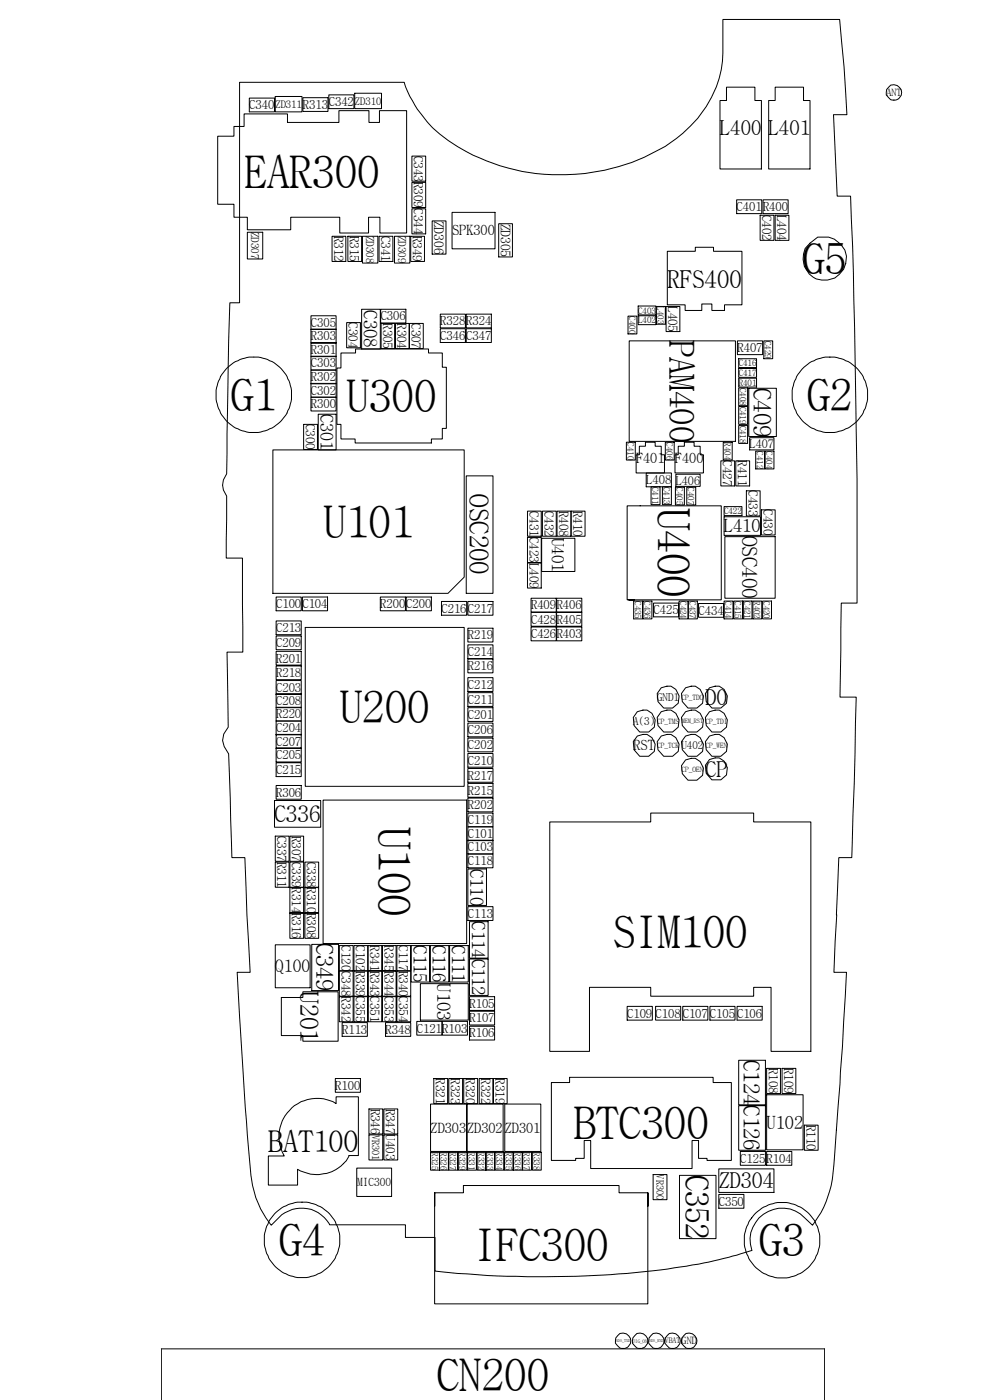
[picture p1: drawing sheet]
<svg xmlns="http://www.w3.org/2000/svg" width="297mm" height="420mm" viewBox="0 0 297 420" stroke-linecap="round" stroke-linejoin="round" font-family="sans-serif">
<g fill="none" stroke="#000" stroke-width=".3">
<path d="M71.9 24.7h49.4a37.1 37.1 0 0 0 18.6 20.8 61.7 61.7 0 0 0 59.7-1.6 36 36 0 0 0 16.8-23l.5-5.1v-10h35a431.6 431.6 0 0 1 2.2 28.6h-4l1.1 24.5h4l.2 6.9a2505.9 2505.9 0 0 1 1.6 70.9l.2 44.3h-4.8l-.4 28.2h4.9l-1.3 48.2h-3.9l-1.5 34.4h3.8l-1.2 22.3-2.6 35.4a31.1 31.1 0 0 1-6.4 18.2l-2.5-2.3a9.5 9.5 0 0 0-11.7-1.3 9.5 9.5 0 0 0-4 11.2 141 141 0 0 1-31.6 6.3 298.5 298.5 0 0 1-50.8 .9l-12.7-1v-10.1h-8.9v-3.8h-22.7a9.5 9.5 0 0 0-14.4-3l-3.1 3.1a27.7 27.7 0 0 1-6.1-15l-.4-4a1308.2 1308.2 0 0 1-3.7-56.9h3.9l-1-17.3-.6-17.1h-3.9l-1-31.1a5.5 5.5 0 0 1-.1-8.1l-.4-22.5h4.8l-.2-28.2h-4.8l.1-18.6a5.2 5.2 0 0 1 0-6.7l1-51.3h2.9zM74.8 29.4h7.6v4.2h-7.6zM82.6 29h8v4.6h-8zM90.9 29.3h7.5v4.1h-7.5zM98.7 28.5h7.5v4.1h-7.5zM106.4 28h8.1v4.6h-8.1zM218 26.2h8.5v4h2v20.5h-12.5v-20.5h2zM232.6 26.2h8.5v4h1.9v20.5h-12.4v-20.5h2zM266.6 26.2a2.27 2.27 0 0 1 2.5-.6 2.27 2.27 0 0 1 1.4 2.1 2.24 2.24 0 0 1-1.4 2.2 2.24 2.24 0 0 1-2.6-.7 2.08 2.08 0 0 1 .1-3zM65.3 40.9h4.9v-2.9h3v-3.8h13.1v2.5h15.4v-3.5h9v3.5h3.2v-3.5h8.1v36.7h-8v-4.7h-3.4v4.7h-8.7v-4.7h-14.7v3.8h-13v-3.8h-4v-3.9h-4.9zM123.6 46.8h4.1v7.6h-4.1zM123.6 54.7h4.1v7.6h-4.1z"/>
<path d="M221 60h7.6v4.1h-7.6zM228.9 60h7.6v4.1h-7.6zM74.2 69.7h4.6v8h-4.6zM99.6 70.9h4.2v7.6h-4.2zM104.4 70.9h4.1v7.6h-4.1zM108.8 70.9h4.6v8.1h-4.6zM113.7 70.9h4.2v7.6h-4.2zM118.4 70.9h4.6v8.1h-4.6zM123.2 70.9h4.2v7.6h-4.2zM123.6 62.7h4.1v7.5h-4.1zM129.7 66.3h4.1v10h-4.1zM135.6 63.7h12.9v11h-12.9z"/>
<path d="M149.6 67.1h4.2v10h-4.2zM200.2 75.4h8.4v-1.2h5.5v1.2h8.5v16.1h-5.2v1.7h-3.8v-2h-3v2h-5v-1.7h-5.4zM228.1 64.6h4.1v7.5h-4.1zM232.6 64.6h4.1v7.5h-4.1zM243 73l2.3-1.8a6.8 6.8 0 0 1 8.4 7.9 6.5 6.5 0 0 1-8.6 4.7 6.5 6.5 0 0 1-3.5-9.2zM93.3 94.8h7.5v4.1h-7.5zM93.3 98.8h7.5v4.1h-7.5zM104 96.8h4.1v7.6h-4.1zM108.5 92.8h5.6v11.9h-5.6zM114.2 92.8h7.6v4.1h-7.6zM114.3 97.1h4.2v7.5h-4.2zM118.6 97.1h4.1v7.5h-4.1z"/>
<path d="M122.9 97.1h4.1v7.5h-4.1zM132.1 98.7h7.5v4.1h-7.5zM132.1 94.3h7.5v4.1h-7.5zM139.9 98.7h7.5v4.1h-7.5zM139.9 94.3h7.5v4.1h-7.5zM188.4 94.9h2.7v5.3h-2.7zM191.5 91.8h5.3v2.7h-5.3zM191.5 94.8h5.3v2.6h-5.3zM196.9 92h2.7v5.3h-2.7zM199.9 92h4.1v7.5h-4.1zM93.3 115.1h7.5v4.1h-7.5zM93.3 106.9h7.5v4.2h-7.5z"/>
<path d="M93.3 119.2h7.5v4.1h-7.5zM93.3 102.9h7.5v4.1h-7.5zM93.3 111.1h7.5v4.1h-7.5zM102.3 105.9h4.4v-1.2h21.9v1.2h4.1v4.3h1.2v18.4h-1.2v3.1h-3.3v1.2h-22.8v-1.2h-4.3v-4.3h-1.2v-17h1.2zM188.8 102.3h31.9v30.2h-31.9zM221.3 102.3h7.5v4.1h-7.5zM221.6 116.4h2.7v5.4h-2.7zM221.6 107.7h5.4v2.6h-5.4zM221.6 110.6h5.4v2.6h-5.4zM221.6 113.5h5.4v2.7h-5.4zM224.7 116.5h8.2v14.5h-8.2zM229.2 102.3h2.6v5.4h-2.6z"/>
<path d="M81.9 135h57.4v38.2l-4.9 4.9h-52.5zM91.1 127.4h4.1v7.5h-4.1zM95.5 124.3h5.3v10.7h-5.3zM187.9 132.7h2.7v5.4h-2.7zM191.8 133.9h1.9v-1.2h2.9v1.2h1.8v2.6h1v5.4h-8.5v-5.4h.9zM199.6 132.7h2.7v5.4h-2.7zM203.5 133.9h1.8v-1.2h3v1.2h1.8v2.6h1v5.4h-8.6v-5.4h1zM216.3 138.3h4.1v7.5h-4.1zM217 132.7h2.7v5.4h-2.7zM220.8 138.3h4.1v7.5h-4.1zM221.6 127.7h2.7v5.4h-2.7zM221.6 122h2.7v5.4h-2.7z"/>
<path d="M224.9 131.4h7.3v3.6h-7.3zM226.7 135.4h2.7v5.3h-2.7zM229.5 135.4h2.7v5.3h-2.7zM139.9 142.8h8v35.3h-8zM158.3 153.4h4.1v7.5h-4.1zM162.8 153.4h4.1v7.5h-4.1zM167.1 153.4h4.2v7.5h-4.2zM171.4 153.4h4.1v7.5h-4.1zM188.2 151.8h28.2v28.2h-28.2zM193.9 141.9h7.5v4.2h-7.5zM195.3 146.1h2.7v5.3h-2.7zM198.8 146.1h2.6v5.3h-2.6z"/>
<path d="M202.6 146.2h2.7v5.4h-2.7zM202.8 142.3h7.3v3.7h-7.3zM206.1 146.2h2.6v5.4h-2.6zM217.3 152h5.3v2.7h-5.3zM217.3 155.1h10.9v5.6h-10.9zM223.9 147.3h4.2v7.6h-4.2zM228.5 153h4.1v7.6h-4.1zM82.8 179.2h7.6v4.1h-7.6zM90.7 179.2h7.6v4.1h-7.6zM114.1 179.2h7.5v4.1h-7.5zM121.9 179.2h7.5v4.1h-7.5zM158.3 161.3h4.1v7.5h-4.1z"/>
<path d="M158.3 169h4.1v7.5h-4.1zM159.3 179.5h7.6v4.2h-7.6zM162.5 161.5h10v10h-10zM167 179.5h7.6v4.2h-7.6zM217.5 161.1h15.1v18.4h-15.1zM82.8 190.9h7.6v4.1h-7.6zM82.8 186.4h7.6v4.1h-7.6zM82.8 195.5h7.6v4.1h-7.6zM82.8 199.9h7.6v4.1h-7.6zM91.6 188.3h47.7v47.7h-47.7zM132.5 180.5h7.5v4.1h-7.5zM140.4 193.5h7.5v4.2h-7.5z"/>
<path d="M140.4 180.5h7.5v4.1h-7.5zM140.4 197.8h7.5v4.1h-7.5zM140.4 188.5h7.5v4.2h-7.5zM159.3 188.2h7.6v4.1h-7.6zM159.3 183.8h7.6v4.1h-7.6zM167 188.2h7.6v4.1h-7.6zM167 183.8h7.6v4.1h-7.6zM190.1 180.4h2.7v5.3h-2.7zM192.9 180.4h2.7v5.3h-2.7zM196.1 181h7.5v4.1h-7.5zM203.8 180.4h2.6v5.3h-2.6zM206.5 180.4h2.7v5.3h-2.7z"/>
<path d="M209.6 181.1h7.5v4.2h-7.5zM217.3 180.4h2.6v5.3h-2.6zM220.2 180.4h2.6v5.3h-2.6zM223 180.4h2.6v5.3h-2.6zM225.9 180.4h2.7v5.3h-2.7zM228.8 180.4h2.7v5.3h-2.7zM82.8 204.2h7.6v4.2h-7.6zM82.8 216.4h7.6v4.1h-7.6zM82.8 208.2h7.6v4.2h-7.6zM82.8 212.3h7.6v4.1h-7.6zM140.4 212.4h7.5v4.1h-7.5zM140.4 217h7.5v4.1h-7.5z"/>
<path d="M140.4 207.9h7.5v4.1h-7.5zM140.4 203.4h7.5v4.1h-7.5zM191.2 213.6l1.7-.5h1.2l1.5 1 1 1.9-.3 2.2-1.7 1.5h-2.7l-1.7-2-.2-2.4zM198.4 213.6l1.7-.5h1.2l1.5 1 1 1.9-.3 2.2-1.7 1.5h-2.7l-1.7-2-.2-2.4zM198.4 206.4l1.7-.5h1.2l1.5 1 1 2-.3 2.2-1.7 1.4h-2.7l-1.7-1.9-.2-2.5zM205.7 206.4l1.7-.5h1.2l1.5 1 1 2-.3 2.2-1.7 1.4h-2.7l-1.7-1.9-.2-2.5zM205.7 213.6l1.7-.5h1.2l1.5 1 1 1.9-.3 2.2-1.7 1.5h-2.7l-1.7-2-.2-2.4zM212.9 213.6l1.7-.5h1.2l1.5 1 .9 1.9-.2 2.2-1.7 1.5h-2.7l-1.7-2-.3-2.4zM212.9 206.4l1.7-.5h1.2l1.5 1 .9 2-.2 2.2-1.7 1.4h-2.7l-1.7-1.9-.3-2.5zM82.8 224.5h7.6v4.2h-7.6zM82.8 220.4h7.6v4.1h-7.6zM82.8 228.9h7.6v4.2h-7.6z"/>
<path d="M82.8 235.7h7.6v4.2h-7.6zM140.4 221.5h7.5v4.1h-7.5zM140.4 226.1h7.5v4.2h-7.5zM140.4 239.5h7.5v4.1h-7.5zM140.4 235.1h7.5v4.2h-7.5zM140.4 230.6h7.5v4.2h-7.5zM191.2 220.9l1.7-.5h1.2l1.5 1 1 1.9-.3 2.2-1.7 1.5h-2.7l-1.7-2-.2-2.4zM198.4 220.9l1.7-.5h1.2l1.5 1 1 1.9-.3 2.2-1.7 1.5h-2.7l-1.7-2-.2-2.4zM205.7 228.1l1.7-.5h1.2l1.5 1 1 1.9-.3 2.2-1.7 1.4h-2.7l-1.7-1.9-.2-2.4zM205.7 220.9l1.7-.5h1.2l1.5 1 1 1.9-.3 2.2-1.7 1.5h-2.7l-1.7-2-.2-2.4zM212.9 227.9l1.7-.4h1.2l1.5 .9 .9 2-.2 2.2-1.7 1.4h-2.7l-1.7-1.9-.3-2.4zM212.9 220.9l1.7-.5h1.2l1.5 1 .9 1.9-.2 2.2-1.7 1.5h-2.7l-1.7-2-.3-2.4z"/>
<path d="M82.4 240.2h13.8v8.1h-13.8zM82.6 250.9h4.1v7.6h-4.1zM82.6 258.7h4.1v7.6h-4.1zM87 258.7h4.1v7.6h-4.1zM87 250.9h4.1v7.6h-4.1zM91.5 258.7h4.1v7.6h-4.1zM96.9 240.1h43.1v43.1h-43.1zM140.4 248.1h7.5v4.2h-7.5zM140.4 252.2h7.5v4.1h-7.5zM140.4 256.3h7.5v4.1h-7.5zM140.4 244h7.5v4.1h-7.5zM165 246.7h30.2v-2.7h30.9v2.7h17.2v68.8h-11.9v-19.2h-5.3v2.7h-30.9v-2.7h-18.3v19.2h-11.9z"/>
<path d="M87 266.4h4.1v7.5h-4.1zM87 274h4.1v7.6h-4.1zM91.5 274h4.1v7.6h-4.1zM91.5 266.4h4.1v7.5h-4.1zM140.4 260.8h5.6v10.9h-5.6zM140.4 272.1h7.5v4.1h-7.5zM140.9 276.6h5.6v10.9h-5.6zM82.6 283.5h10.4v12.9h-10.4zM84.4 299.4h6.5v-1.8h10.6v14.9h-10.6v-1.7h-6.5zM93.5 283.4h8.1v13.9h-8.1zM101.8 283.8h4.2v7.5h-4.2zM101.8 291.4h4.2v7.6h-4.2z"/>
<path d="M101.8 299.1h4.2v7.5h-4.2zM106.2 283.8h4.1v7.5h-4.1zM106.2 299.1h4.1v7.5h-4.1zM106.2 291.4h4.1v7.6h-4.1zM110.4 299.1h4.2v7.5h-4.2zM110.4 283.8h4.2v7.5h-4.2zM110.4 291.4h4.2v7.6h-4.2zM114.7 299.1h4.2v7.5h-4.2zM114.7 291.4h4.2v7.6h-4.2zM114.7 283.8h4.2v7.5h-4.2zM119.1 283.8h4.1v7.5h-4.1zM119.1 299.1h4.1v7.5h-4.1z"/>
<path d="M119.1 291.4h4.1v7.6h-4.1zM123.3 283.8h5.6v10.9h-5.6zM126.1 295.2h14.4v11h-14.4zM129.1 283.8h5.6v10.9h-5.6zM134.9 283.8h5.6v10.9h-5.6zM140.9 287.8h5.6v10.9h-5.6zM140.9 299.1h7.5v4.1h-7.5zM102.7 306.9h7.5v4.1h-7.5zM115.7 306.9h7.5v4.1h-7.5zM125.1 306.5h7.5v4.2h-7.5zM132.7 306.5h7.6v4.2h-7.6zM140.9 308h7.5v4.1h-7.5z"/>
<path d="M140.9 303.5h7.5v4.1h-7.5zM188.2 302h7.5v4.2h-7.5zM196.7 302h7.5v4.2h-7.5zM204.9 302h7.5v4.2h-7.5zM213 302h7.5v4.2h-7.5zM221.1 302h7.6v4.2h-7.6zM221.6 318.2h8.1v13.4h-8.1zM87.6 332.4a11.4 11.4 0 0 1 13.2-1.2v-2h6.7v17.6h-2.8a10.7 10.7 0 0 1-13.1 5.1l-2.3-1v4.8h-8.8v-8.8h4.8a11.6 11.6 0 0 1 2.3-14.5zM100.6 323.7h7.5v4.1h-7.5zM110.7 332.8h4.1v7.5h-4.1zM115.2 332.8h4.1v7.5h-4.1zM129.2 331.3h10.8v14.3h-10.8z"/>
<path d="M130.2 323.7h4.1v7.5h-4.1zM134.7 323.7h4.1v7.5h-4.1zM139.1 323.7h4.2v7.5h-4.2zM140.1 331.3h10.9v14.3h-10.9zM143.8 323.7h4.1v7.5h-4.1zM148 323.7h4.2v7.5h-4.2zM151.4 331.3h10.9v14.3h-10.9zM165.4 324.9h5.5v-1.6h43.1v1.6h5.4v23.4h-7.3v-.7h-2.5v-5.3h-2v8.4h-30.4v-8.4h-1.9v5.3h-2.6v.7h-7.3zM221.6 331.8h8.1v13.4h-8.1zM230 320.6h4.2v7.6h-4.2zM230 328.5h11v16.6h-11zM234.7 320.6h4.1v7.6h-4.1z"/>
<path d="M241.3 337.7h4.2v7.5h-4.2zM107 350.6h10.5v8.5h-10.5zM110.7 340.6h4.1v7.5h-4.1zM115.2 340.6h4.1v7.5h-4.1zM129.2 345.8h2.7v5.4h-2.7zM130.4 358v4v-4h8.6v-2.2h46.7v2.2h8.7v33.3h-64zM131.9 345.8h2.6v5.4h-2.6zM134.7 345.8h2.6v5.4h-2.6zM137.5 345.8h2.6v5.4h-2.6zM140.3 345.8h2.6v5.4h-2.6zM143.2 345.8h2.6v5.4h-2.6zM145.7 345.8h2.7v5.4h-2.7z"/>
<path d="M148.5 345.8h2.7v5.4h-2.7zM151.3 345.8h2.7v5.4h-2.7zM154 345.8h2.7v5.4h-2.7zM156.8 345.8h2.7v5.4h-2.7zM159.7 345.8h2.7v5.4h-2.7zM196 352.5h4.1v7.5h-4.1zM203.9 352.7h10.9v19h-10.9zM215.7 358.5h7.5v4.1h-7.5zM215.7 350.8h16.5v7.1h-16.5zM222.1 345.6h7.6v4.1h-7.6zM230 345.6h7.6v4.1h-7.6zM185.4 400.8a2.29 2.29 0 0 1 2.9-.3 2.29 2.29 0 0 1 .8 2.7 2.3 2.3 0 0 1-3.4 1.2 2.3 2.3 0 0 1-.3-3.6z"/>
<path d="M191.1 400.2a2.38 2.38 0 0 1 3.3 2.2 2.38 2.38 0 0 1-3.3 2.2l-.7-.8a2.29 2.29 0 0 1 .7-3.6zM195.3 400.8a2.3 2.3 0 0 1 2.9-.3 2.3 2.3 0 0 1 .9 2.7 2.31 2.31 0 0 1-3.4 1.2 2.31 2.31 0 0 1-.4-3.6zM200.2 400.8a2.29 2.29 0 0 1 2.9-.3 2.29 2.29 0 0 1 .9 2.7 2.3 2.3 0 0 1-3.4 1.2 2.3 2.3 0 0 1-.4-3.6zM205.2 400.8a2.29 2.29 0 0 1 2.9-.3 2.29 2.29 0 0 1 .9 2.7 2.3 2.3 0 0 1-3.4 1.2 2.3 2.3 0 0 1-.4-3.6zM48.4 420.1v-15.3h199v15.3"/>
<circle cx="76.1" cy="118.5" r="11.4"/>
<circle cx="249" cy="118.5" r="11.4"/>
<circle cx="90.6" cy="372.1" r="11.3"/>
<circle cx="234.6" cy="372.3" r="11.4"/>
</g>
<g font-size="13.5">
<text x="73.4" y="56.4">EAR300</text>
<text x="69.4" y="123.3">G1</text>
<text x="104" y="123.6">U300</text>
<text x="242.3" y="123.3">G2</text>
<text x="197.3" y="152.4" transform="rotate(90 197.3 152.4)">U400</text>
<text x="97.1" y="161.3">U101</text>
<text x="101.9" y="216.9">U200</text>
<text x="113.5" y="248.1" transform="rotate(90 113.5 248.1)">U100</text>
<text x="183.9" y="284.6">SIM100</text>
<text x="172.2" y="341.8">BTC300</text>
<text x="83.9" y="376.9">G4</text>
<text x="227.9" y="377">G3</text>
<text x="142.1" y="378.3">IFC300</text>
<text x="131" y="417.4">CN200</text>
</g>
<text font-size="12.9" x="241" y="82.2">G5</text>
<text font-size="10.3" x="200.9" y="101.9" transform="rotate(90 200.9 101.9)">PAM400</text>
<text font-size="9.7" x="205.7" y="352.5" transform="rotate(90 205.7 352.5)">C352</text>
<text font-size="9" x="80.5" y="345.6">BAT100</text>
<text font-size="8" x="140.9" y="148.4" transform="rotate(90 140.9 148.4)">OSC200</text>
<text font-size="7.7" x="90.1" y="297.4" transform="rotate(90 90.1 297.4)">U201</text>
<g font-size="7.4">
<text x="200.2" y="86.3">RFS400</text>
<text x="226.1" y="116.4" transform="rotate(90 226.1 116.4)">C409</text>
</g>
<text font-size="7.2" x="94.9" y="283.1" transform="rotate(90 94.9 283.1)">C349</text>
<text font-size="6.9" x="82.3" y="246.7">C336</text>
<g font-size="6.8">
<text x="223.1" y="318.1" transform="rotate(90 223.1 318.1)">C124</text>
<text x="223.1" y="331.7" transform="rotate(90 223.1 331.7)">C126</text>
</g>
<g font-size="6.6">
<text x="211.7" y="211.6">D0</text>
<text x="211.7" y="233.1">CP</text>
<text x="215.7" y="356.7">ZD304</text>
</g>
<text font-size="6.3" x="222.7" y="160.8" transform="rotate(90 222.7 160.8)">OSC400</text>
<text font-size="6.2" x="216" y="40.6">L400 L401</text>
<g font-size="5.6">
<text x="109.2" y="93.2" transform="rotate(90 109.2 93.2)">C308</text>
<text x="141.1" y="260.7" transform="rotate(90 141.1 260.7)">C110</text>
<text x="141.5" y="276.5" transform="rotate(90 141.5 276.5)">C114</text>
<text x="124" y="283.7" transform="rotate(90 124 283.7)">C115</text>
<text x="129.8" y="283.7" transform="rotate(90 129.8 283.7)">C116</text>
<text x="135.6" y="283.7" transform="rotate(90 135.6 283.7)">C111</text>
<text x="141.5" y="287.7" transform="rotate(90 141.5 287.7)">C112</text>
<text x="131.2" y="295.1" transform="rotate(90 131.2 295.1)">U103</text>
</g>
<g font-size="5.5">
<text x="217.2" y="159.8">L410</text>
<text x="230" y="338.7">U102</text>
</g>
<text font-size="5.4" x="96.2" y="124.3" transform="rotate(90 96.2 124.3)">C301</text>
<text font-size="5.2" x="82.6" y="291.8">Q100</text>
<text font-size="5.1" x="165.6" y="161.4" transform="rotate(90 165.6 161.4)">U401</text>
<g font-size="4.3">
<text x="135.7" y="70.7">SPK300</text>
<text x="190.8" y="138.8">F401</text>
<text x="202.5" y="138.8">F400</text>
<text x="190.1" y="225.2">RST</text>
<text x="129.2" y="340">ZD303</text>
<text x="140.1" y="340">ZD302</text>
<text x="151.4" y="340">ZD301</text>
</g>
<g font-size="4">
<text x="130.3" y="66.3" transform="rotate(90 130.3 66.3)">ZD306</text>
<text x="150.2" y="67.1" transform="rotate(90 150.2 67.1)">ZD305</text>
</g>
<g font-size="3.9">
<text x="124.2" y="46.7" transform="rotate(90 124.2 46.7)">C343</text>
<text x="124.2" y="54.6" transform="rotate(90 124.2 54.6)">R309</text>
<text x="124.2" y="62.5" transform="rotate(90 124.2 62.5)">C344</text>
<text x="228.7" y="64.5" transform="rotate(90 228.7 64.5)">C402</text>
<text x="233.2" y="64.5" transform="rotate(90 233.2 64.5)">L404</text>
<text x="100.2" y="70.8" transform="rotate(90 100.2 70.8)">R312</text>
<text x="105" y="70.8" transform="rotate(90 105 70.8)">R315</text>
<text x="114.3" y="70.8" transform="rotate(90 114.3 70.8)">C341</text>
<text x="123.8" y="70.8" transform="rotate(90 123.8 70.8)">R349</text>
<text x="200.5" y="91.8" transform="rotate(90 200.5 91.8)">L405</text>
<text x="104.6" y="96.7" transform="rotate(90 104.6 96.7)">C304</text>
<text x="115" y="96.9" transform="rotate(90 115 96.9)">R305</text>
<text x="119.2" y="96.9" transform="rotate(90 119.2 96.9)">R304</text>
<text x="123.5" y="96.9" transform="rotate(90 123.5 96.9)">C307</text>
<text x="91.7" y="127.2" transform="rotate(90 91.7 127.2)">C300</text>
<text x="216.9" y="138.2" transform="rotate(90 216.9 138.2)">C427</text>
<text x="221.4" y="138.2" transform="rotate(90 221.4 138.2)">R411</text>
<text x="224.6" y="147.2" transform="rotate(90 224.6 147.2)">C433</text>
<text x="158.9" y="153.3" transform="rotate(90 158.9 153.3)">C431</text>
<text x="163.4" y="153.3" transform="rotate(90 163.4 153.3)">C432</text>
<text x="167.7" y="153.3" transform="rotate(90 167.7 153.3)">R408</text>
<text x="172" y="153.3" transform="rotate(90 172 153.3)">R410</text>
<text x="229" y="152.9" transform="rotate(90 229 152.9)">C430</text>
<text x="158.9" y="161.2" transform="rotate(90 158.9 161.2)">C423L409</text>
<text x="83.2" y="250.8" transform="rotate(90 83.2 250.8)">C337</text>
<text x="87.6" y="250.8" transform="rotate(90 87.6 250.8)">R307</text>
<text x="83.2" y="258.6" transform="rotate(90 83.2 258.6)">R311</text>
<text x="87.6" y="258.6" transform="rotate(90 87.6 258.6)">C339R314R316</text>
<text x="92.1" y="258.6" transform="rotate(90 92.1 258.6)">C338R310R308</text>
<text x="102.4" y="283.7" transform="rotate(90 102.4 283.7)">C120C348R342</text>
<text x="106.8" y="283.7" transform="rotate(90 106.8 283.7)">C102R339C355</text>
<text x="111.1" y="283.7" transform="rotate(90 111.1 283.7)">R341R343C351</text>
<text x="115.3" y="283.7" transform="rotate(90 115.3 283.7)">R345R344C353</text>
<text x="119.7" y="283.7" transform="rotate(90 119.7 283.7)">C117R340C354</text>
<text x="130.8" y="323.6" transform="rotate(90 130.8 323.6)">R321</text>
<text x="135.3" y="323.6" transform="rotate(90 135.3 323.6)">R323</text>
<text x="139.8" y="323.6" transform="rotate(90 139.8 323.6)">R320</text>
<text x="144.4" y="323.6" transform="rotate(90 144.4 323.6)">R322</text>
<text x="148.7" y="323.6" transform="rotate(90 148.7 323.6)">R319</text>
<text x="230.6" y="320.5" transform="rotate(90 230.6 320.5)">R108</text>
<text x="235.2" y="320.5" transform="rotate(90 235.2 320.5)">R109</text>
<text x="111.3" y="332.7" transform="rotate(90 111.3 332.7)">R346</text>
<text x="115.8" y="332.7" transform="rotate(90 115.8 332.7)">R347</text>
<text x="115.8" y="340.5" transform="rotate(90 115.8 340.5)">U403</text>
<text x="241.9" y="337.5" transform="rotate(90 241.9 337.5)">R110</text>
</g>
<g font-size="3.8">
<text x="74.8" y="32.8">C340</text>
<text x="90.9" y="32.7">R313</text>
<text x="98.7" y="31.8">C342</text>
<text x="221" y="63.3">C401</text>
<text x="228.9" y="63.3">R400</text>
<text x="93.3" y="98.1">C305</text>
<text x="114.2" y="96.2">C306</text>
<text x="132.1" y="97.6">R328</text>
<text x="139.9" y="97.6">R324</text>
<text x="93.3" y="106.3">R301</text>
<text x="93.3" y="102.1">R303</text>
<text x="132.1" y="102">C346C347</text>
<text x="221.3" y="105.7">R407</text>
<text x="93.3" y="110.3">C303</text>
<text x="93.3" y="118.4">C302</text>
<text x="93.3" y="114.4">R302</text>
<text x="93.3" y="122.6">R300</text>
<text x="193.9" y="145.3">L408</text>
<text x="82.8" y="182.5">C100</text>
<text x="90.7" y="182.5">C104</text>
<text x="114.1" y="182.5">R200</text>
<text x="121.9" y="182.5">C200</text>
<text x="132.5" y="183.9">C216C217</text>
<text x="159.3" y="182.9">R409</text>
<text x="167" y="182.9">R406</text>
<text x="196.1" y="184.4">C425</text>
<text x="209.6" y="184.5">C434</text>
<text x="82.8" y="189.7">C213</text>
<text x="140.4" y="191.9">R219</text>
<text x="159.3" y="191.5">C426</text>
<text x="159.3" y="187.2">C428</text>
<text x="167" y="191.5">R403</text>
<text x="167" y="187.2">R405</text>
<text x="82.8" y="194.2">C209</text>
<text x="140.4" y="196.9">C214</text>
<text x="82.8" y="198.8">R201</text>
<text x="82.8" y="203.2">R218</text>
<text x="140.4" y="201.1">R216</text>
<text x="82.8" y="207.6">C203</text>
<text x="140.4" y="206.7">C212</text>
<text x="82.8" y="211.6">C208</text>
<text x="82.8" y="215.6">R220</text>
<text x="140.4" y="215.7">C201</text>
<text x="140.4" y="211.2">C211</text>
<text x="82.8" y="219.8">C204</text>
<text x="140.4" y="220.4">C206</text>
<text x="82.8" y="227.9">C205</text>
<text x="82.8" y="223.8">C207</text>
<text x="140.4" y="224.9">C202</text>
<text x="82.8" y="232.3">C215</text>
<text x="140.4" y="229.5">C210</text>
<text x="140.4" y="234">R217</text>
<text x="82.8" y="239.1">R306</text>
<text x="140.4" y="238.5">R215</text>
<text x="140.4" y="242.9">R202</text>
<text x="140.4" y="251.5">C101</text>
<text x="140.4" y="247.4">C119</text>
<text x="140.4" y="255.5">C103</text>
<text x="140.4" y="259.7">C118</text>
<text x="140.4" y="275.5">C113</text>
<text x="140.9" y="302.5">R105</text>
<text x="188.2" y="305.4">C109</text>
<text x="196.7" y="305.4">C108</text>
<text x="204.9" y="305.4">C107</text>
<text x="213" y="305.4">C105C106</text>
<text x="102.7" y="310.3">R113</text>
<text x="115.7" y="310.3">R348</text>
<text x="125.1" y="309.9">C121</text>
<text x="132.7" y="309.9">R103</text>
<text x="140.9" y="311.3">R106</text>
<text x="140.9" y="306.9">R107</text>
<text x="100.6" y="327">R100</text>
<text x="222.1" y="348.9">C125</text>
<text x="230" y="348.9">R104</text>
<text x="215.7" y="361.8">C350</text>
</g>
<g font-size="3.6">
<text x="224.9" y="134.5">L407</text>
<text x="202.8" y="145.5">L406</text>
</g>
<text font-size="3.4" x="107.1" y="356">MIC300</text>
<g font-size="3.3">
<text x="75.3" y="69.6" transform="rotate(90 75.3 69.6)">ZD307</text>
<text x="109.9" y="70.8" transform="rotate(90 109.9 70.8)">ZD308</text>
<text x="119.5" y="70.8" transform="rotate(90 119.5 70.8)">ZD309</text>
<text x="197.2" y="210.3">GND1</text>
<text x="190" y="217.5">A(3)</text>
<text x="204.5" y="224.8">U402</text>
</g>
<g font-size="3.2">
<text x="82.6" y="32.4">ZD311</text>
<text x="106.5" y="31.4">ZD310</text>
</g>
<g font-size="3">
<text x="265.9" y="28.8">ANT</text>
<text x="111.7" y="340.6" transform="rotate(90 111.7 340.6)">VR301</text>
<text x="197" y="352.5" transform="rotate(90 197 352.5)">VR300</text>
<text x="204.5" y="403.4">GND</text>
</g>
<g font-size="2.7">
<text x="188.7" y="94.9" transform="rotate(90 188.7 94.9)">C400</text>
<text x="191.5" y="94.1">C403</text>
<text x="197.3" y="92" transform="rotate(90 197.3 92)">L403</text>
<text x="191.5" y="97.1">L402</text>
<text x="229.5" y="102.3" transform="rotate(90 229.5 102.3)">C429</text>
<text x="221.6" y="110">C416</text>
<text x="221.6" y="112.9">C417</text>
<text x="221.6" y="115.8">R401</text>
<text x="222" y="116.4" transform="rotate(90 222 116.4)">C408</text>
<text x="222" y="122" transform="rotate(90 222 122)">C419</text>
<text x="222" y="127.7" transform="rotate(90 222 127.7)">C418</text>
<text x="188.3" y="132.7" transform="rotate(90 188.3 132.7)">C410</text>
<text x="199.9" y="132.7" transform="rotate(90 199.9 132.7)">C406</text>
<text x="217.3" y="132.7" transform="rotate(90 217.3 132.7)">R404</text>
<text x="227.1" y="135.4" transform="rotate(90 227.1 135.4)">C412</text>
<text x="229.9" y="135.4" transform="rotate(90 229.9 135.4)">C404</text>
<text x="195.7" y="146.1" transform="rotate(90 195.7 146.1)">C411</text>
<text x="199.1" y="146.1" transform="rotate(90 199.1 146.1)">C413</text>
<text x="203" y="146.2" transform="rotate(90 203 146.2)">C405</text>
<text x="206.4" y="146.2" transform="rotate(90 206.4 146.2)">C407</text>
<text x="217.3" y="154.3">C422</text>
<text x="190.5" y="180.4" transform="rotate(90 190.5 180.4)">C435</text>
<text x="193.3" y="180.4" transform="rotate(90 193.3 180.4)">C436</text>
<text x="204.1" y="180.4" transform="rotate(90 204.1 180.4)">C424</text>
<text x="206.9" y="180.4" transform="rotate(90 206.9 180.4)">C437</text>
<text x="217.6" y="180.4" transform="rotate(90 217.6 180.4)">C414</text>
<text x="220.5" y="180.4" transform="rotate(90 220.5 180.4)">C415</text>
<text x="223.3" y="180.4" transform="rotate(90 223.3 180.4)">C421</text>
<text x="226.2" y="180.4" transform="rotate(90 226.2 180.4)">R402</text>
<text x="229.1" y="180.4" transform="rotate(90 229.1 180.4)">C420</text>
<text x="129.5" y="345.8" transform="rotate(90 129.5 345.8)">R325</text>
<text x="132.2" y="345.8" transform="rotate(90 132.2 345.8)">R326</text>
<text x="135" y="345.8" transform="rotate(90 135 345.8)">R327</text>
<text x="137.8" y="345.8" transform="rotate(90 137.8 345.8)">R329</text>
<text x="140.6" y="345.8" transform="rotate(90 140.6 345.8)">R331</text>
<text x="143.5" y="345.8" transform="rotate(90 143.5 345.8)">R332</text>
<text x="146" y="345.8" transform="rotate(90 146 345.8)">R333</text>
<text x="148.8" y="345.8" transform="rotate(90 148.8 345.8)">R334</text>
<text x="151.6" y="345.8" transform="rotate(90 151.6 345.8)">R335</text>
<text x="154.3" y="345.8" transform="rotate(90 154.3 345.8)">R336</text>
<text x="157.1" y="345.8" transform="rotate(90 157.1 345.8)">R337</text>
<text x="160" y="345.8" transform="rotate(90 160 345.8)">R338</text>
</g>
<text font-size="2.3" x="199.5" y="403.2">VBAT</text>
<g font-size="2.2">
<text x="204.5" y="210">CP_TDO</text>
<text x="197.2" y="217.2">CP_TMS</text>
<text x="211.6" y="217.2">CP_TDI</text>
<text x="197.2" y="224.5">CP_TCK</text>
<text x="211.6" y="224.5">CP_WEN</text>
<text x="204.5" y="231.7">CP_OEN</text>
</g>
<text font-size="1.8" x="204.6" y="217">MEM_RST</text>
<text font-size="1.5" x="189.8" y="402.9">JIG_ON</text>
<g font-size="1.2">
<text x="184.8" y="402.8">SDS_TXD</text>
<text x="194.8" y="402.8">SDS_RXD</text>
</g>
</svg>
